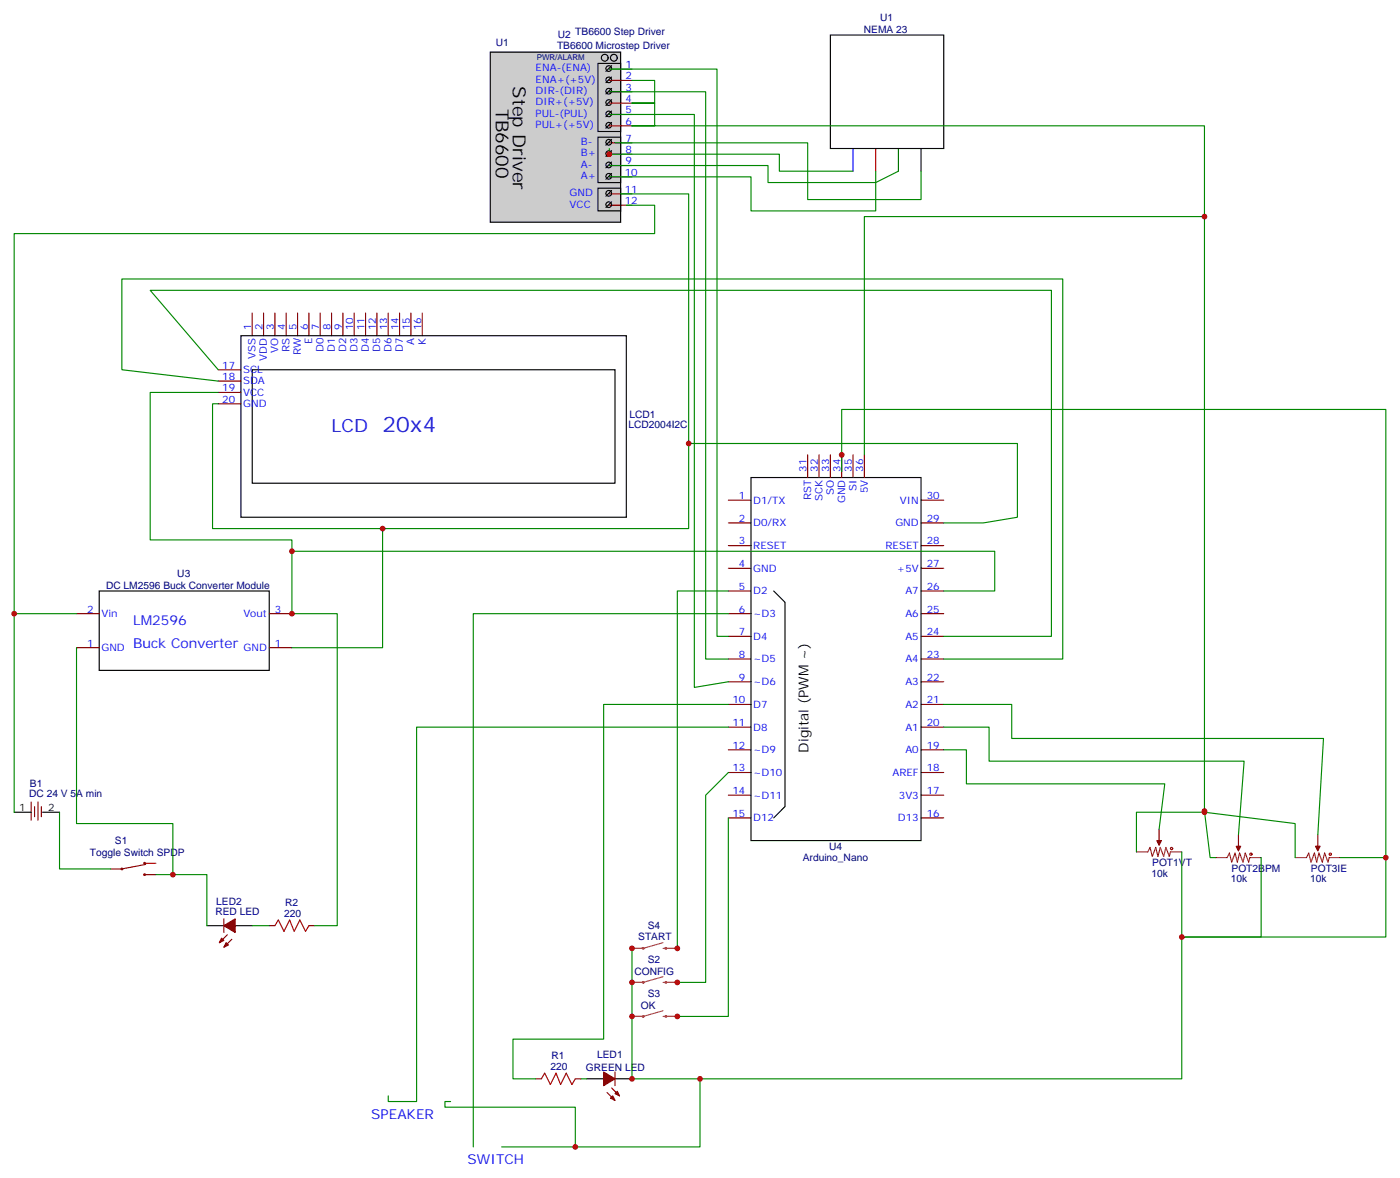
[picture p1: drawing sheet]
<svg xmlns="http://www.w3.org/2000/svg" width="436mm" height="366mm" viewBox="0 0 436 366" stroke-linecap="round" stroke-linejoin="round" font-family="sans-serif">
<g fill="none" stroke="#870000" stroke-width=".35">
<path d="M226.7 155.5h7M251.4 141.4v7.1M254.9 141.4v7.1M258.4 141.4v7.1M261.9 141.4v7.1M265.5 141.4v7.1M269 141.4v7.1M286.6 155.5h7.1M226.7 162.6h7M226.7 169.7h7M226.7 176.7h7M286.6 162.6h7.1"/>
<path d="M286.6 169.7h7.1M286.6 176.7h7.1M226.7 183.8h7M226.7 190.8h7M226.7 197.9h7M286.6 183.8h7.1M286.6 190.8h7.1M286.6 197.9h7.1M226.7 204.9h7M226.7 212h7M226.7 219h7M286.6 204.9h7.1"/>
<path d="M286.6 212h7.1M286.6 219h7.1M226.7 226.1h7M226.7 233.2h7M286.6 226.1h7.1M286.6 233.2h7.1M226.7 240.2h7M226.7 247.3h7M226.7 254.3h7M286.6 240.2h7.1M286.6 247.3h7.1M286.6 254.3h7.1"/>
<path d="M360.7 257.8v3.6M385.4 259.6v3.5M410.1 259.6v3.5M45 272h3.5M45 268.4h3.5M45.3 268.8l-7.4 1.4h-3.5M69.7 285.7v4.2M70.7 290.7l-2.4 2.4M72.1 292.1l-2.4 2.4M188.9 339.7l2.5 2.5M190.3 338.3l2.5 2.4M191.4 333.3v4.3"/>
<circle cx="37.9" cy="270.2" r=".26"/>
<circle cx="45" cy="272" r=".26"/>
<circle cx="45" cy="268.4" r=".26"/>
</g>
<path d="M258.4 10.9h35.3v35.3h-35.3zM286.6 46.2v7M233.7 148.5h52.9v112.9h-52.9zM240.8 183.8l3.5 3.5v63.5l-3.5 3.5M64.4 287.8h5.3M73.2 287.8h5.3M182.6 335.5h5.3M191.4 335.5h5.3" fill="none" stroke="#000" stroke-width=".35"/>
<path d="M353.7 264.9h3.5l.7-1.4 .7 2.8 1.1-2.8 .7 2.8 .7-2.8 1 2.8 .7-2.8 1.1 2.8 .3-1.4h3.6M360.7 261.4v1.4M378.4 266.7h3.5l.7-1.4 .7 2.8 1.1-2.8 .7 2.8 .7-2.8 1 2.8 .7-2.8 1.1 2.8 .3-1.4h3.6M385.4 263.1v1.4M403 266.7h3.6l.7-1.4 .7 2.8 1-2.8 .8 2.8 .7-2.8 1 2.8 .7-2.8 1.1 2.8 .3-1.4h3.6M410.1 263.1v1.4" fill="none" stroke="#8c2424" stroke-width=".35"/>
<g fill="#870000" stroke="#870000" stroke-width=".35">
<path d="M360 261.4h1.4l-.7 1.4z"/>
<path d="M384.7 263.1h1.4l-.7 1.4z"/>
<path d="M409.4 263.1h1.4l-.7 1.4z"/>
<path d="M187.9 333.3l3.5 2.2-3.5 2.1z"/>
<path d="M191.4 340l.7-.7 .7 1.4z"/>
<path d="M190 341.5l.7-.8 .7 1.5z"/>
<path d="M69.7 287.8l3.5-2.1v4.2z"/>
<path d="M69 291.7l.7 .7-1.4 .7z"/>
<path d="M70.4 293.1l.7 .7-1.4 .7z"/>
</g>
<g fill="none" stroke="#a10000" stroke-width=".35">
<circle cx="364.6" cy="263.8" r=".35"/>
<circle cx="389.3" cy="265.6" r=".35"/>
<circle cx="414" cy="265.6" r=".35"/>
</g>
<g fill="none" stroke="#a64a4a" stroke-width=".56">
<circle cx="200.1" cy="294.9" r=".18"/>
<circle cx="207.2" cy="294.9" r=".18"/>
<circle cx="200.1" cy="316" r=".18"/>
<circle cx="200.1" cy="305.5" r=".18"/>
<circle cx="207.2" cy="305.5" r=".18"/>
<circle cx="207.2" cy="316" r=".18"/>
</g>
<path d="M206.3 293.1l-6.2 1.8h-3.4M206.3 294.9h.9M207.3 294.9h3.5M206.3 303.7l-6.2 1.8h-3.4M206.3 305.5h.9M206.3 314.3l-6.2 1.8h-3.4M206.3 316.1h.9M207.3 305.5h3.5M207.3 316.1h3.5" fill="none" stroke="#a64a4a" stroke-width=".35"/>
<path d="M265.5 46.2v7" fill="none" stroke="#00f" stroke-width=".35"/>
<path d="M272.5 46.2v7" fill="none" stroke="#f00" stroke-width=".35"/>
<path d="M279.6 46.2v7" fill="none" stroke="#060" stroke-width=".35"/>
<path d="M152.6 16.2h40.5v52.9h-40.5z" fill="#ccc" stroke="#000" stroke-width=".35"/>
<g fill="none" stroke="#000" stroke-width=".35">
<path d="M186.1 19.7h7v21.2h-7zM190.3 31l-1.7 1.8M190.3 27.5l-1.7 1.7M190.3 24l-1.7 1.7M190.3 20.4l-1.7 1.8M190.3 34.5l-1.7 1.8M190.3 38.1l-1.7 1.7M186.1 58.5h7v7.1h-7zM186.1 42.7h7v14.1h-7zM190.3 59.2l-1.7 1.8M190.3 43.4l-1.7 1.7M190.3 46.9l-1.7 1.7"/>
<path d="M190.3 50.4l-1.7 1.8M190.3 53.9l-1.7 1.8M190.3 62.8l-1.7 1.7M75 104.4h119.9v56.4h-119.9zM78.5 115h112.9v35.2h-112.9zM30.9 183.8h52.9v24.7h-52.9zM4.4 252.6h5.3M13.2 252.6h5.3"/>
<circle cx="188.2" cy="18" r="1.06"/>
<circle cx="191" cy="18" r="1.06"/>
<circle cx="189.4" cy="21.3" r=".88"/>
<circle cx="189.4" cy="28.4" r=".88"/>
<circle cx="189.4" cy="24.8" r=".88"/>
<circle cx="189.4" cy="31.9" r=".88"/>
<circle cx="189.4" cy="38.9" r=".88"/>
<circle cx="189.4" cy="35.4" r=".88"/>
<circle cx="189.4" cy="44.2" r=".88"/>
<circle cx="189.4" cy="47.8" r=".88"/>
<circle cx="189.4" cy="51.3" r=".88"/>
<circle cx="189.4" cy="54.8" r=".88"/>
<circle cx="189.4" cy="60.1" r=".88"/>
<circle cx="189.4" cy="63.6" r=".88"/>
</g>
<g fill="none" stroke="#870000" stroke-width=".35">
<path d="M189.6 21.5h7.1M189.6 25h7.1M189.6 28.5h7.1M189.6 32.1h7.1M189.6 35.6h7.1M189.6 39.1h7.1M189.6 55h7.1M189.6 51.5h7.1M189.6 47.9h7.1M189.6 44.4h7.1M189.6 63.8h7.1M189.6 60.3h7.1"/>
<path d="M78.5 97.3v7.1M82 97.3v7.1M85.5 97.3v7.1M89.1 97.3v7.1M92.6 97.3v7.1M96.1 97.3v7.1M99.7 97.3v7.1M103.2 97.3v7.1M106.7 97.3v7.1M110.2 97.3v7.1M113.8 97.3v7.1M117.3 97.3v7.1"/>
<path d="M120.8 97.3v7.1M124.4 97.3v7.1M127.9 97.3v7.1M131.4 97.3v7.1M67.9 115h7.1M67.9 118.5h7.1M67.9 122h7.1M67.9 125.6h7.1M23.8 190.8h7.1M83.8 190.8h7M23.8 201.4h7.1M83.8 201.4h7"/>
<path d="M9.7 249.4v5.6M10.8 250.8v3.2M11.8 249.4v5.6M12.9 250.8v3.2M83.8 287.8h1.7M96.1 287.8h1.8M166.7 335.5h1.8M179 335.5h1.8"/>
</g>
<path d="M85.5 287.8l1.1-1.7 1.8 3.5 1.7-3.5 1.4 3.5 1.8-3.5 1.8 3.5 1-1.8M168.5 335.5l1-1.8 1.8 3.5 1.7-3.5 1.4 3.5 1.8-3.5 1.8 3.5 1-1.7" fill="none" stroke="#a10000" stroke-width=".35"/>
<g fill="none" stroke="#008700" stroke-width=".35">
<path d="M189.6 35.6h26.5v178.1l10.6-1.7M189.6 28.5h30v176.4h7.1M189.6 21.5h33.5v176.4h3.6M196.7 25h7v7.1h-7h7v7h-7h178.1v213.5l28.2 3.5v10.6M189.6 46.2v1.7h52.9v5.3h23M189.6 51.5h49.4v5.3h33.5l7.1-3.6M191.4 44.4h60v17.7h35.2v-8.9M272.5 53.2v12.4h-38.8v-10.6h-44.1M193.1 60.3h21.2v77.6M194.9 63.8h8.8v8.8h-199.3v118.2M374.8 67.3h-105.8v74.1M67.9 115l-21.2-24.7h280.5v107.6h-33.5"/>
<path d="M67.9 118.5l-30-3.5v-28.3h292.8v118.2h-37M67.9 122h-21.2v45.9h44.1v22.9h14.2v97h-7.1M67.9 125.6h-1.8v38.8h53v37h-28.3M261.9 146.7v-19.4h169.4v139.4M90.8 171.4h218.8v12.4h-15.9M293.7 162.6h12.3l10.6-1.8v-22.9h-102.3v26.5h-95.2M23.8 190.8h-19.4v61.8M226.7 183.8h-15.9v111.1M226.7 190.8h-79.4v165.8M23.8 201.4v54.7h30v15.9M226.7 219h-38.8v104.1h-28.3v12.4h7.1M293.7 219h21.2v10.6h97l-1.8 30"/>
<path d="M226.7 226.1h-97.1v116.4h-8.8v-1.8M293.7 233.2h7v10.5h61.8l-1.8 14.1M293.7 226.1h14.1v10.6h79.4l-1.8 22.9M18.5 252.6v17.6h15.9M226.7 240.2l-7.1 7.1v58.2h-8.8M226.7 254.3v61.8h-15.9M374.8 252.2l1.8 14.5h1.8M374.8 252.6h-21.1v12.3M48.5 272h15.9v15.8M367.8 264.9v26.5h63.5v-24.7h-14.1M392.5 266.7v24.7h-24.7v44.1h-171.1v-40.6M78.5 287.8h5.3"/>
<path d="M180.8 335.5h1.8M217.8 335.5v21.1h-61.7M140.2 342.5h-1.7v1.8h40.5v12.3"/>
</g>
<g fill="#c00">
<circle cx="90.8" cy="171.4" r=".88"/>
<circle cx="179" cy="356.6" r=".88"/>
<circle cx="217.8" cy="335.5" r=".88"/>
<circle cx="214.3" cy="137.9" r=".88"/>
<circle cx="374.8" cy="252.6" r=".88"/>
<circle cx="210.8" cy="305.5" r=".88"/>
<circle cx="196.7" cy="305.5" r=".88"/>
<circle cx="210.8" cy="294.9" r=".88"/>
<circle cx="196.7" cy="294.9" r=".88"/>
<circle cx="367.8" cy="291.4" r=".88"/>
<circle cx="53.8" cy="272" r=".88"/>
<circle cx="90.8" cy="190.8" r=".88"/>
<circle cx="119.1" cy="164.4" r=".88"/>
<circle cx="196.7" cy="316.1" r=".88"/>
<circle cx="196.7" cy="335.5" r=".88"/>
<circle cx="210.8" cy="316.1" r=".88"/>
<circle cx="4.4" cy="190.8" r=".88"/>
<circle cx="261.9" cy="141.4" r=".88"/>
<circle cx="431.3" cy="266.7" r=".88"/>
<circle cx="374.8" cy="252.2" r=".88"/>
<circle cx="189.6" cy="47.9" r=".88"/>
<circle cx="374.8" cy="67.3" r=".88"/>
</g>
<text font-size="6.7" fill="#00f" x="119.1" y="134.4">20x4</text>
<g font-size="5.6">
<text x="159.6" y="26.8" transform="rotate(90 159.6 26.8)">Step Driver</text>
<text x="154.3" y="33.8" transform="rotate(90 154.3 33.8)">TB6600</text>
</g>
<text font-size="5.6" fill="#00f" x="103.2" y="134.4">LCD</text>
<g font-size="4.2" fill="#00f">
<text x="41.5" y="194.3">LM2596</text>
<text x="41.5" y="201.4">Buck Converter</text>
<text x="115.5" y="347.8">SPEAKER</text>
<text x="145.5" y="361.9">SWITCH</text>
</g>
<text font-size="4.2" x="251.6" y="234" transform="rotate(-90 251.6 234)">Digital (PWM ~)</text>
<g font-size="3.2" fill="#000080">
<text x="173.6" y="11.9">U2</text>
<text x="179" y="10.9">TB6600 Step Driver</text>
<text x="268.9" y="10.3">NEMA 23</text>
<text x="273.9" y="6.6">U1</text>
<text x="154.3" y="14.4">U1</text>
<text x="173.4" y="15.1">TB6600 Microstep Driver</text>
<text x="195.9" y="129.9">LCD1</text>
<text x="195.6" y="133.1">LCD2004I2C</text>
<text x="55.2" y="179.5">U3</text>
<text x="33" y="183.1">DC LM2596 Buck Converter Module</text>
<text x="9.3" y="244.6">B1</text>
<text x="9.1" y="247.9">DC 24 V 5A min</text>
<text x="35.8" y="262.5">S1</text>
<text x="28" y="266">Toggle Switch SPDP</text>
<text x="249.8" y="267.8">Arduino_Nano</text>
<text x="258.1" y="264.4">U4</text>
<text x="358.6" y="269.3">POT1VT</text>
<text x="358.3" y="272.6">10k</text>
<text x="383" y="274.3">10k</text>
<text x="383.3" y="271.1">POT2BPM</text>
<text x="407.7" y="274.3">10k</text>
<text x="408" y="271.1">POT3IE</text>
<text x="67.3" y="281.4">LED2</text>
<text x="88.7" y="281.8">R2</text>
<text x="67" y="284.7">RED LED</text>
<text x="88.4" y="285">220</text>
<text x="198.6" y="292.4">START</text>
<text x="201.6" y="288.8">S4</text>
<text x="201.6" y="299.4">S2</text>
<text x="197.4" y="303.1">CONFIG</text>
<text x="201.6" y="310">S3</text>
<text x="199.4" y="313.7">OK</text>
<text x="171.6" y="329.4">R1</text>
<text x="185.8" y="329.1">LED1</text>
<text x="171.3" y="332.6">220</text>
<text x="182.4" y="333.1">GREEN LED</text>
</g>
<g font-size="3.2" fill="#00f">
<text x="166.7" y="22.2">ENA-(ENA)</text>
<text x="194.7" y="21.1">1</text>
<text x="166.7" y="25.7">ENA+(+5V)</text>
<text x="166.7" y="29.2">DIR-(DIR)</text>
<text x="194.7" y="24.7">2</text>
<text x="194.7" y="28.2">3</text>
<text x="166.7" y="32.8">DIR+(+5V)</text>
<text x="194.7" y="31.7">4</text>
<text x="194.7" y="35.2">5</text>
<text x="166.7" y="36.3">PUL-(PUL)</text>
<text x="166.7" y="39.8">PUL+(+5V)</text>
<text x="194.7" y="38.8">6</text>
<text x="180.8" y="45.1">B-</text>
<text x="194.7" y="47.6">8</text>
<text x="194.7" y="44.1">7</text>
<text x="180.8" y="52.2">A-</text>
<text x="180.8" y="48.6">B+</text>
<text x="194.7" y="51.1">9</text>
<text x="180.8" y="55.7">A+</text>
<text x="194.4" y="59.9">11</text>
<text x="194.4" y="54.6">10</text>
<text x="177.3" y="64.5">VCC</text>
<text x="177.3" y="61">GND</text>
<text x="194.4" y="63.5">12</text>
<text x="78.1" y="102.6" transform="rotate(-90 78.1 102.6)">1</text>
<text x="81.7" y="102.6" transform="rotate(-90 81.7 102.6)">2</text>
<text x="85.2" y="102.6" transform="rotate(-90 85.2 102.6)">3</text>
<text x="88.7" y="102.6" transform="rotate(-90 88.7 102.6)">4</text>
<text x="92.3" y="102.6" transform="rotate(-90 92.3 102.6)">5</text>
<text x="95.8" y="102.6" transform="rotate(-90 95.8 102.6)">6</text>
<text x="97.2" y="107.1" transform="rotate(-90 97.2 107.1)">E</text>
<text x="99.3" y="102.6" transform="rotate(-90 99.3 102.6)">7</text>
<text x="102.8" y="102.6" transform="rotate(-90 102.8 102.6)">8</text>
<text x="106.4" y="102.6" transform="rotate(-90 106.4 102.6)">9</text>
<text x="109.9" y="102.6" transform="rotate(-90 109.9 102.6)">10</text>
<text x="113.4" y="102.6" transform="rotate(-90 113.4 102.6)">11</text>
<text x="116.9" y="102.6" transform="rotate(-90 116.9 102.6)">12</text>
<text x="120.5" y="102.6" transform="rotate(-90 120.5 102.6)">13</text>
<text x="124" y="102.6" transform="rotate(-90 124 102.6)">14</text>
<text x="127.5" y="102.6" transform="rotate(-90 127.5 102.6)">15</text>
<text x="128.9" y="107.3" transform="rotate(-90 128.9 107.3)">A</text>
<text x="131.1" y="102.6" transform="rotate(-90 131.1 102.6)">16</text>
<text x="132.5" y="107.3" transform="rotate(-90 132.5 107.3)">K</text>
<text x="79.6" y="111.6" transform="rotate(-90 79.6 111.6)">VSS</text>
<text x="83.1" y="112.2" transform="rotate(-90 83.1 112.2)">VDD</text>
<text x="86.6" y="109.8" transform="rotate(-90 86.6 109.8)">VO</text>
<text x="90.1" y="109.5" transform="rotate(-90 90.1 109.5)">RS</text>
<text x="93.7" y="110.4" transform="rotate(-90 93.7 110.4)">RW</text>
<text x="100.7" y="109.6" transform="rotate(-90 100.7 109.6)">D0</text>
<text x="104.2" y="109.6" transform="rotate(-90 104.2 109.6)">D1</text>
<text x="107.8" y="109.6" transform="rotate(-90 107.8 109.6)">D2</text>
<text x="111.3" y="109.6" transform="rotate(-90 111.3 109.6)">D3</text>
<text x="114.8" y="109.6" transform="rotate(-90 114.8 109.6)">D4</text>
<text x="118.4" y="109.6" transform="rotate(-90 118.4 109.6)">D5</text>
<text x="121.9" y="109.6" transform="rotate(-90 121.9 109.6)">D6</text>
<text x="125.4" y="109.6" transform="rotate(-90 125.4 109.6)">D7</text>
<text x="69.2" y="114.6">17</text>
<text x="69.2" y="118.1">18</text>
<text x="75.7" y="116">SCL</text>
<text x="75.7" y="119.6">SDA</text>
<text x="69.2" y="121.7">19</text>
<text x="69.2" y="125.2">20</text>
<text x="75.7" y="123.1">VCC</text>
<text x="75.7" y="126.6">GND</text>
<text x="251" y="146.7" transform="rotate(-90 251 146.7)">31</text>
<text x="254.5" y="146.7" transform="rotate(-90 254.5 146.7)">32</text>
<text x="258.1" y="146.7" transform="rotate(-90 258.1 146.7)">33</text>
<text x="261.6" y="146.7" transform="rotate(-90 261.6 146.7)">34</text>
<text x="265.1" y="146.7" transform="rotate(-90 265.1 146.7)">35</text>
<text x="268.6" y="146.7" transform="rotate(-90 268.6 146.7)">36</text>
<text x="229.9" y="155.2">1</text>
<text x="252.4" y="155.5" transform="rotate(-90 252.4 155.5)">RST</text>
<text x="255.9" y="155.8" transform="rotate(-90 255.9 155.8)">SCK</text>
<text x="259.5" y="153.9" transform="rotate(-90 259.5 153.9)">SO</text>
<text x="266.5" y="152.7" transform="rotate(-90 266.5 152.7)">SI</text>
<text x="270.1" y="153.4" transform="rotate(-90 270.1 153.4)">5V</text>
<text x="288.4" y="155.2">30</text>
<text x="234.4" y="156.6">D1/TX</text>
<text x="263" y="156.5" transform="rotate(-90 263 156.5)">GND</text>
<text x="280" y="156.6">VIN</text>
<text x="229.9" y="162.2">2</text>
<text x="234.4" y="163.7">D0/RX</text>
<text x="278.6" y="163.7">GND</text>
<text x="288.4" y="162.2">29</text>
<text x="229.9" y="169.3">3</text>
<text x="234.4" y="170.7">RESET</text>
<text x="275.6" y="170.7">RESET</text>
<text x="288.4" y="169.3">28</text>
<text x="229.9" y="176.4">4</text>
<text x="234.4" y="177.8">GND</text>
<text x="279.1" y="177.8">+5V</text>
<text x="288.4" y="176.4">27</text>
<text x="229.9" y="183.4">5</text>
<text x="234.4" y="184.8">D2</text>
<text x="281.7" y="184.8">A7</text>
<text x="288.4" y="183.4">26</text>
<text x="27.1" y="190.5">2</text>
<text x="31.6" y="191.9">Vin</text>
<text x="75.7" y="191.9">Vout</text>
<text x="85.5" y="190.5">3</text>
<text x="229.9" y="190.5">6</text>
<text x="234.4" y="191.9">~D3</text>
<text x="281.7" y="191.9">A6</text>
<text x="288.4" y="190.5">25</text>
<text x="229.9" y="197.5">7</text>
<text x="288.4" y="197.5">24</text>
<text x="27.1" y="201">1</text>
<text x="31.6" y="202.5">GND</text>
<text x="75.8" y="202.5">GND</text>
<text x="85.5" y="201">1</text>
<text x="234.4" y="198.9">D4</text>
<text x="281.7" y="198.9">A5</text>
<text x="229.9" y="204.6">8</text>
<text x="234.4" y="206">~D5</text>
<text x="281.7" y="206">A4</text>
<text x="288.4" y="204.6">23</text>
<text x="229.9" y="211.6">9</text>
<text x="234.4" y="213">~D6</text>
<text x="281.7" y="213">A3</text>
<text x="288.4" y="211.6">22</text>
<text x="227.9" y="218.7">10</text>
<text x="234.4" y="220.1">D7</text>
<text x="281.7" y="220.1">A2</text>
<text x="288.4" y="218.7">21</text>
<text x="227.9" y="225.7">11</text>
<text x="234.4" y="227.2">D8</text>
<text x="281.7" y="227.2">A1</text>
<text x="288.4" y="225.7">20</text>
<text x="227.9" y="232.8">12</text>
<text x="288.4" y="232.8">19</text>
<text x="227.9" y="239.9">13</text>
<text x="234.4" y="234.2">~D9</text>
<text x="281.7" y="234.2">A0</text>
<text x="288.4" y="239.9">18</text>
<text x="234.4" y="241.3">~D10</text>
<text x="277.7" y="241.3">AREF</text>
<text x="227.9" y="246.9">14</text>
<text x="234.4" y="248.3">~D11</text>
<text x="279.7" y="248.3">3V3</text>
<text x="288.4" y="246.9">17</text>
<text x="227.9" y="254">15</text>
<text x="234.4" y="255.4">D12</text>
<text x="279.4" y="255.4">D13</text>
<text x="288.4" y="254">16</text>
</g>
<g font-size="3.2">
<text x="5.9" y="252.2">1</text>
<text x="15" y="252.2">2</text>
</g>
<text font-size="2.5" fill="#000080" x="167" y="18.7">PWR/ALARM</text>
</svg>
